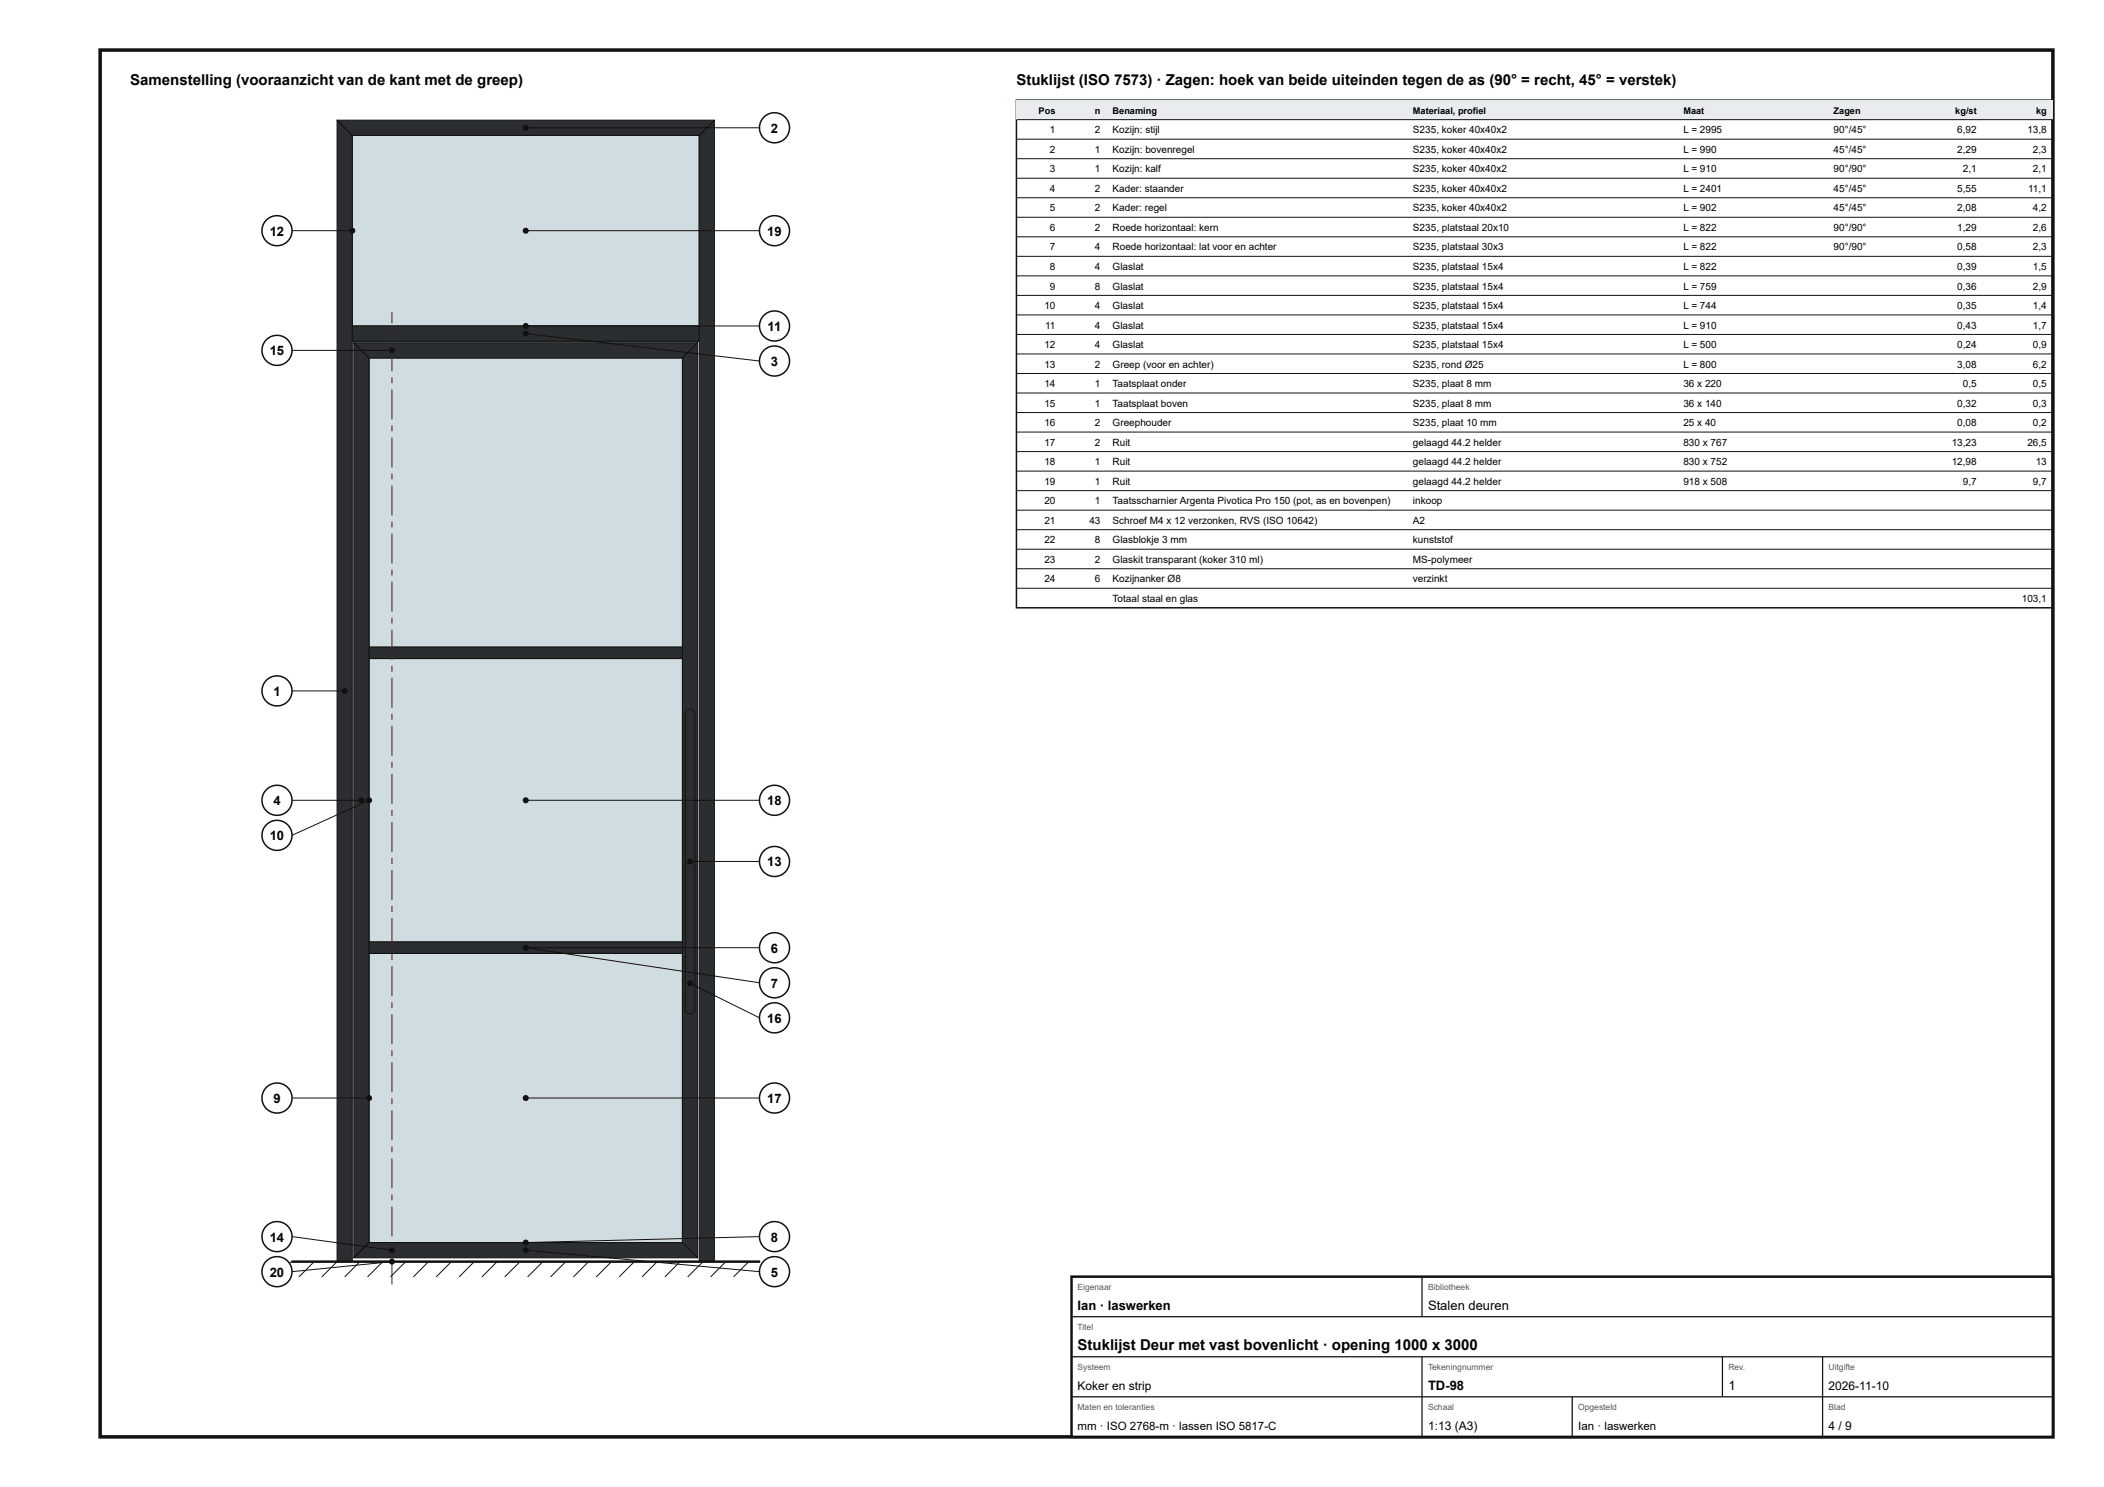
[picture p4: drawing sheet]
<svg xmlns="http://www.w3.org/2000/svg" width="420mm" height="297mm" viewBox="0 0 420 297" stroke-linecap="round" stroke-linejoin="round" font-family="sans-serif">
<path d="M20 10h390v277h-390z" fill="none" stroke="#111" stroke-width=".7" stroke-linecap="butt"/>
<path d="M73.7 190.4h62.6v57.8h-62.6z" fill="#cfdde3"/>
<path d="M73.7 190.4h62.6v57.8h-62.6z" fill="none" stroke="#111" stroke-width=".2"/>
<path d="M73.7 131.5h62.6v56.6h-62.6z" fill="#cfdde3"/>
<path d="M73.7 131.5h62.6v56.6h-62.6z" fill="none" stroke="#111" stroke-width=".2"/>
<path d="M73.7 71.5h62.6v57.8h-62.6z" fill="#cfdde3"/>
<path d="M73.7 71.5h62.6v57.8h-62.6z" fill="none" stroke="#111" stroke-width=".2"/>
<path d="M70.4 27.1h69.2v38h-69.2z" fill="#cfdde3"/>
<path d="M70.4 27.1h69.2v38h-69.2z" fill="none" stroke="#111" stroke-width=".2"/>
<path d="M67.3 24l3.1 3.1v224.9h-3.1z" fill="#2b2e31"/>
<path d="M67.3 24l3.1 3.1v224.9h-3.1z" fill="none" stroke="#111" stroke-width=".2"/>
<path d="M142.7 24v228h-3.1v-224.9z" fill="#2b2e31"/>
<path d="M142.7 24v228h-3.1v-224.9z" fill="none" stroke="#111" stroke-width=".2"/>
<path d="M67.3 24h75.4l-3.1 3.1h-69.2z" fill="#2b2e31"/>
<path d="M67.3 24h75.4l-3.1 3.1h-69.2z" fill="none" stroke="#111" stroke-width=".2"/>
<path d="M70.4 65.1h69.2v3.1h-69.2z" fill="#2b2e31"/>
<path d="M70.4 65.1h69.2v3.1h-69.2z" fill="none" stroke="#111" stroke-width=".2"/>
<path d="M70.7 68.5l3 3v176.7l-3 3z" fill="#2b2e31"/>
<path d="M70.7 68.5l3 3v176.7l-3 3z" fill="none" stroke="#111" stroke-width=".2"/>
<path d="M136.3 71.5l3-3v182.7l-3-3z" fill="#2b2e31"/>
<path d="M136.3 71.5l3-3v182.7l-3-3z" fill="none" stroke="#111" stroke-width=".2"/>
<path d="M73.7 248.2h62.6l3 3h-68.6z" fill="#2b2e31"/>
<path d="M73.7 248.2h62.6l3 3h-68.6z" fill="none" stroke="#111" stroke-width=".2"/>
<path d="M70.7 68.5h68.6l-3 3h-62.6z" fill="#2b2e31"/>
<path d="M70.7 68.5h68.6l-3 3h-62.6z" fill="none" stroke="#111" stroke-width=".2"/>
<path d="M73.7 188.1h62.6v2.3h-62.6z" fill="#2b2e31"/>
<path d="M73.7 188.1h62.6v2.3h-62.6z" fill="none" stroke="#111" stroke-width=".2"/>
<path d="M73.7 129.3h62.6v2.2h-62.6z" fill="#2b2e31"/>
<path d="M73.7 129.3h62.6v2.2h-62.6z" fill="none" stroke="#111" stroke-width=".2"/>
<path d="M78.2 250.6h.2v6h-.2zM78.2 248.2h.2v1.2h-.2zM78.2 241h.2v6h-.2zM78.2 238.6h.2v1.2h-.2zM78.2 231.4h.2v6h-.2zM78.2 229h.2v1.2h-.2zM78.2 221.8h.2v6h-.2zM78.2 219.4h.2v1.2h-.2zM78.2 212.2h.2v6h-.2zM78.2 209.8h.2v1.2h-.2zM78.2 202.6h.2v6h-.2zM78.2 200.2h.2v1.2h-.2zM78.2 193h.2v6h-.2zM78.2 190.6h.2v1.2h-.2zM78.2 183.4h.2v6h-.2zM78.2 181h.2v1.2h-.2zM78.2 173.8h.2v6h-.2zM78.2 171.4h.2v1.2h-.2zM78.2 164.2h.2v6h-.2zM78.2 161.8h.2v1.2h-.2zM78.2 154.6h.2v6h-.2zM78.2 152.2h.2v1.2h-.2zM78.2 145h.2v6h-.2zM78.2 142.6h.2v1.2h-.2zM78.2 135.4h.2v6h-.2zM78.2 133h.2v1.2h-.2zM78.2 125.8h.2v6h-.2zM78.2 123.4h.2v1.2h-.2zM78.2 116.2h.2v6h-.2zM78.2 113.8h.2v1.2h-.2zM78.2 106.6h.2v6h-.2zM78.2 104.2h.2v1.2h-.2zM78.2 97h.2v6h-.2zM78.2 94.6h.2v1.2h-.2zM78.2 87.4h.2v6h-.2zM78.2 85h.2v1.2h-.2zM78.2 77.8h.2v6h-.2zM78.2 75.4h.2v1.2h-.2zM78.2 68.2h.2v6h-.2zM78.2 65.8h.2v1.2h-.2zM78.2 62.4h.2v2.2h-.2z" fill="#b00"/>
<path d="M137.1 141.9a.96 .96 0 0 1 1.1-.2 .96 .96 0 0 1 .6 .8v59.1a.95 .95 0 0 1-1 .9 .95 .95 0 0 1-.9-.9v-59.1z" fill="#2b2e31"/>
<g fill="none" stroke="#111" stroke-width=".2">
<path d="M137.1 141.9a.96 .96 0 0 1 1.1-.2 .96 .96 0 0 1 .6 .8v59.1a.95 .95 0 0 1-1 .9 .95 .95 0 0 1-.9-.9v-59.1zM58.2 252l-3.1 3M62.7 252l-3 3M67.3 252l-3 3M71.9 252l-3.1 3M76.4 252l-3 3M81 252l-3 3M85.6 252l-3.1 3M90.2 252l-3.1 3M94.7 252l-3 3M99.3 252l-3.1 3M103.9 252l-3.1 3"/>
<path d="M108.4 252l-3 3M113 252l-3.1 3M117.6 252l-3.1 3M122.1 252l-3 3M126.7 252l-3.1 3M131.3 252l-3.1 3M135.8 252l-3 3M140.4 252l-3.1 3M145 252l-3.1 3M149.5 252l-3 3"/>
</g>
<path d="M58.2 252h93.6" fill="none" stroke="#111" stroke-width=".5"/>
<circle cx="70.4" cy="46.1" r=".6" fill="#111"/>
<path d="M58.3 46.1h12.1" fill="none" stroke="#111" stroke-width=".2"/>
<circle cx="55.3" cy="46.1" r="3" fill="#fff"/>
<circle cx="55.3" cy="46.1" r="3" fill="none" stroke="#111" stroke-width=".3"/>
<circle cx="78.3" cy="70" r=".6" fill="#111"/>
<path d="M58.3 70h20" fill="none" stroke="#111" stroke-width=".2"/>
<circle cx="55.3" cy="70" r="3" fill="#fff"/>
<circle cx="55.3" cy="70" r="3" fill="none" stroke="#111" stroke-width=".3"/>
<circle cx="68.8" cy="138" r=".6" fill="#111"/>
<path d="M58.3 138h10.5" fill="none" stroke="#111" stroke-width=".2"/>
<circle cx="55.3" cy="138" r="3" fill="#fff"/>
<circle cx="55.3" cy="138" r="3" fill="none" stroke="#111" stroke-width=".3"/>
<circle cx="72.2" cy="159.8" r=".6" fill="#111"/>
<path d="M58.3 159.8h13.9" fill="none" stroke="#111" stroke-width=".2"/>
<circle cx="55.3" cy="159.8" r="3" fill="#fff"/>
<circle cx="55.3" cy="159.8" r="3" fill="none" stroke="#111" stroke-width=".3"/>
<circle cx="73.7" cy="159.8" r=".6" fill="#111"/>
<path d="M73.7 159.8l-15.4 7" fill="none" stroke="#111" stroke-width=".2"/>
<circle cx="55.3" cy="166.8" r="3" fill="#fff"/>
<circle cx="55.3" cy="166.8" r="3" fill="none" stroke="#111" stroke-width=".3"/>
<circle cx="73.7" cy="219.3" r=".6" fill="#111"/>
<path d="M58.3 219.3h15.4" fill="none" stroke="#111" stroke-width=".2"/>
<circle cx="55.3" cy="219.3" r="3" fill="#fff"/>
<circle cx="55.3" cy="219.3" r="3" fill="none" stroke="#111" stroke-width=".3"/>
<circle cx="78.3" cy="249.7" r=".6" fill="#111"/>
<path d="M58.3 247l20 2.7" fill="none" stroke="#111" stroke-width=".2"/>
<circle cx="55.3" cy="247" r="3" fill="#fff"/>
<circle cx="55.3" cy="247" r="3" fill="none" stroke="#111" stroke-width=".3"/>
<circle cx="78.3" cy="252" r=".6" fill="#111"/>
<path d="M78.3 252l-20 2" fill="none" stroke="#111" stroke-width=".2"/>
<circle cx="55.3" cy="254" r="3" fill="#fff"/>
<circle cx="55.3" cy="254" r="3" fill="none" stroke="#111" stroke-width=".3"/>
<circle cx="105" cy="25.5" r=".6" fill="#111"/>
<path d="M105 25.5h46.7" fill="none" stroke="#111" stroke-width=".2"/>
<circle cx="154.7" cy="25.5" r="3" fill="#fff"/>
<circle cx="154.7" cy="25.5" r="3" fill="none" stroke="#111" stroke-width=".3"/>
<circle cx="105" cy="46.1" r=".6" fill="#111"/>
<path d="M105 46.1h46.7" fill="none" stroke="#111" stroke-width=".2"/>
<circle cx="154.7" cy="46.1" r="3" fill="#fff"/>
<circle cx="154.7" cy="46.1" r="3" fill="none" stroke="#111" stroke-width=".3"/>
<circle cx="105" cy="65.1" r=".6" fill="#111"/>
<path d="M105 65.1h46.7" fill="none" stroke="#111" stroke-width=".2"/>
<circle cx="154.7" cy="65.1" r="3" fill="#fff"/>
<circle cx="154.7" cy="65.1" r="3" fill="none" stroke="#111" stroke-width=".3"/>
<circle cx="105" cy="66.6" r=".6" fill="#111"/>
<path d="M105 66.6l46.7 5.5" fill="none" stroke="#111" stroke-width=".2"/>
<circle cx="154.7" cy="72.1" r="3" fill="#fff"/>
<circle cx="154.7" cy="72.1" r="3" fill="none" stroke="#111" stroke-width=".3"/>
<circle cx="105" cy="159.8" r=".6" fill="#111"/>
<path d="M105 159.8h46.7" fill="none" stroke="#111" stroke-width=".2"/>
<circle cx="154.7" cy="159.8" r="3" fill="#fff"/>
<circle cx="154.7" cy="159.8" r="3" fill="none" stroke="#111" stroke-width=".3"/>
<circle cx="137.8" cy="172.1" r=".6" fill="#111"/>
<path d="M137.8 172.1h13.9" fill="none" stroke="#111" stroke-width=".2"/>
<circle cx="154.7" cy="172.1" r="3" fill="#fff"/>
<circle cx="154.7" cy="172.1" r="3" fill="none" stroke="#111" stroke-width=".3"/>
<circle cx="105" cy="189.3" r=".6" fill="#111"/>
<path d="M105 189.3h46.7" fill="none" stroke="#111" stroke-width=".2"/>
<circle cx="154.7" cy="189.3" r="3" fill="#fff"/>
<circle cx="154.7" cy="189.3" r="3" fill="none" stroke="#111" stroke-width=".3"/>
<circle cx="105" cy="189.3" r=".6" fill="#111"/>
<path d="M105 189.3l46.7 7" fill="none" stroke="#111" stroke-width=".2"/>
<circle cx="154.7" cy="196.3" r="3" fill="#fff"/>
<circle cx="154.7" cy="196.3" r="3" fill="none" stroke="#111" stroke-width=".3"/>
<circle cx="137.8" cy="196.4" r=".6" fill="#111"/>
<path d="M137.8 196.4l13.9 6.9" fill="none" stroke="#111" stroke-width=".2"/>
<circle cx="154.7" cy="203.3" r="3" fill="#fff"/>
<circle cx="154.7" cy="203.3" r="3" fill="none" stroke="#111" stroke-width=".3"/>
<circle cx="105" cy="219.3" r=".6" fill="#111"/>
<path d="M105 219.3h46.7" fill="none" stroke="#111" stroke-width=".2"/>
<circle cx="154.7" cy="219.3" r="3" fill="#fff"/>
<circle cx="154.7" cy="219.3" r="3" fill="none" stroke="#111" stroke-width=".3"/>
<circle cx="105" cy="248.2" r=".6" fill="#111"/>
<path d="M151.7 247l-46.7 1.2" fill="none" stroke="#111" stroke-width=".2"/>
<circle cx="154.7" cy="247" r="3" fill="#fff"/>
<circle cx="154.7" cy="247" r="3" fill="none" stroke="#111" stroke-width=".3"/>
<circle cx="105" cy="249.7" r=".6" fill="#111"/>
<path d="M105 249.7l46.7 4.3" fill="none" stroke="#111" stroke-width=".2"/>
<circle cx="154.7" cy="254" r="3" fill="#fff"/>
<g fill="none" stroke="#111" stroke-width=".3">
<path d="M203 20h207v101.4h-207z"/>
<circle cx="154.7" cy="254" r="3"/>
</g>
<path d="M203 20h207v3.9h-207z" fill="#e9ecee"/>
<g fill="none" stroke="#111" stroke-width=".2">
<path d="M203 23.9h207M203 27.8h207M203 31.7h207M203 35.6h207M203 39.5h207M203 43.4h207M203 47.3h207M203 51.2h207M203 55.1h207M203 59h207M203 62.9h207M203 66.8h207"/>
<path d="M203 70.7h207M203 74.6h207M203 78.5h207M203 82.4h207M203 86.3h207M203 90.2h207M203 94.1h207M203 98h207M203 101.9h207M203 105.8h207M203 109.7h207M203 113.6h207"/>
<path d="M203 117.5h207"/>
</g>
<path d="M214 255h196v32h-196z" fill="#fff"/>
<path d="M214 255h196v32h-196z" fill="none" stroke="#111" stroke-width=".5"/>
<path d="M284 255v8M214 263h196M214 271h196M214 279h196M284 271v16M314 279v8M344 271v8M364 271v16" fill="none" stroke="#111" stroke-width=".25"/>
<g font-size="3">
<text x="26" y="17">Samenstelling (vooraanzicht van de kant met de greep)</text>
<text x="203" y="17">Stuklijst (ISO 7573) · Zagen: hoek van beide uiteinden tegen de as (90° = recht, 45° = verstek)</text>
<text x="215.2" y="269.6">Stuklijst Deur met vast bovenlicht · opening 1000 x 3000</text>
</g>
<g font-size="2.6">
<text x="154" y="26.5">2</text>
<text x="53.9" y="47.1">12</text>
<text x="153.2" y="47.1">19</text>
<text x="53.9" y="71">15</text>
<text x="153.3" y="66.1">11</text>
<text x="154" y="73.1">3</text>
<text x="54.6" y="139">1</text>
<text x="54.6" y="160.8">4</text>
<text x="153.2" y="160.8">18</text>
<text x="53.9" y="167.8">10</text>
<text x="153.2" y="173.1">13</text>
<text x="154" y="190.3">6</text>
<text x="154" y="197.3">7</text>
<text x="153.2" y="204.3">16</text>
<text x="54.6" y="220.3">9</text>
<text x="153.2" y="220.3">17</text>
<text x="53.9" y="248">14</text>
<text x="154" y="248">8</text>
<text x="53.9" y="255">20</text>
<text x="154" y="255">5</text>
<text x="215.2" y="261.6">Ian · laswerken</text>
<text x="285.2" y="261.6">Stalen deuren</text>
<text x="285.2" y="277.6">TD-98</text>
<text x="345.2" y="277.6">1</text>
</g>
<g font-size="2.4">
<text x="215.2" y="277.6">Koker en strip</text>
<text x="365.2" y="277.6">2026-11-10</text>
<text x="285.2" y="285.6">1:13 (A3)</text>
<text x="365.2" y="285.6">4 / 9</text>
</g>
<g font-size="2.3">
<text x="215.2" y="285.6">mm · ISO 2768-m · lassen ISO 5817-C</text>
<text x="315.2" y="285.6">Ian · laswerken</text>
</g>
<g font-size="2">
<text x="209.7" y="26.6">1</text>
<text x="218.7" y="26.6">2</text>
<text x="222.2" y="26.6">Kozijn: stijl</text>
<text x="282.2" y="26.6">S235, koker 40x40x2</text>
<text x="336.2" y="26.6">L = 2995</text>
<text x="366.2" y="26.6">90°/45°</text>
<text x="390.9" y="26.6">6,92</text>
<text x="404.9" y="26.6">13,8</text>
<text x="209.7" y="30.5">2</text>
<text x="209.7" y="34.4">3</text>
<text x="218.7" y="30.5">1</text>
<text x="218.7" y="34.4">1</text>
<text x="222.2" y="30.5">Kozijn: bovenregel</text>
<text x="222.2" y="34.4">Kozijn: kalf</text>
<text x="282.2" y="30.5">S235, koker 40x40x2</text>
<text x="282.2" y="34.4">S235, koker 40x40x2</text>
<text x="336.2" y="30.5">L = 990</text>
<text x="336.2" y="34.4">L = 910</text>
<text x="366.2" y="30.5">45°/45°</text>
<text x="366.2" y="34.4">90°/90°</text>
<text x="390.9" y="30.5">2,29</text>
<text x="392" y="34.4">2,1</text>
<text x="406" y="30.5">2,3</text>
<text x="406" y="34.4">2,1</text>
<text x="209.7" y="38.3">4</text>
<text x="218.7" y="38.3">2</text>
<text x="222.2" y="38.3">Kader: staander</text>
<text x="282.2" y="38.3">S235, koker 40x40x2</text>
<text x="336.2" y="38.3">L = 2401</text>
<text x="366.2" y="38.3">45°/45°</text>
<text x="390.9" y="38.3">5,55</text>
<text x="405.1" y="38.3">11,1</text>
<text x="209.7" y="42.2">5</text>
<text x="209.7" y="46.1">6</text>
<text x="218.7" y="42.2">2</text>
<text x="218.7" y="46.1">2</text>
<text x="222.2" y="42.2">Kader: regel</text>
<text x="222.2" y="46.1">Roede horizontaal: kern</text>
<text x="282.2" y="42.2">S235, koker 40x40x2</text>
<text x="282.2" y="46.1">S235, platstaal 20x10</text>
<text x="336.2" y="42.2">L = 902</text>
<text x="336.2" y="46.1">L = 822</text>
<text x="366.2" y="42.2">45°/45°</text>
<text x="366.2" y="46.1">90°/90°</text>
<text x="390.9" y="42.2">2,08</text>
<text x="390.9" y="46.1">1,29</text>
<text x="406" y="42.2">4,2</text>
<text x="406" y="46.1">2,6</text>
<text x="209.7" y="50">7</text>
<text x="209.7" y="53.9">8</text>
<text x="218.7" y="50">4</text>
<text x="218.7" y="53.9">4</text>
<text x="222.2" y="50">Roede horizontaal: lat voor en achter</text>
<text x="222.2" y="53.9">Glaslat</text>
<text x="282.2" y="50">S235, platstaal 30x3</text>
<text x="282.2" y="53.9">S235, platstaal 15x4</text>
<text x="336.2" y="50">L = 822</text>
<text x="336.2" y="53.9">L = 822</text>
<text x="366.2" y="50">90°/90°</text>
<text x="390.9" y="50">0,58</text>
<text x="390.9" y="53.9">0,39</text>
<text x="406" y="50">2,3</text>
<text x="406" y="53.9">1,5</text>
<text x="209.7" y="57.8">9</text>
<text x="218.7" y="57.8">8</text>
<text x="222.2" y="57.8">Glaslat</text>
<text x="282.2" y="57.8">S235, platstaal 15x4</text>
<text x="336.2" y="57.8">L = 759</text>
<text x="390.9" y="57.8">0,36</text>
<text x="406" y="57.8">2,9</text>
<text x="208.6" y="61.7">10</text>
<text x="208.7" y="65.6">11</text>
<text x="218.7" y="61.7">4</text>
<text x="218.7" y="65.6">4</text>
<text x="222.2" y="61.7">Glaslat</text>
<text x="222.2" y="65.6">Glaslat</text>
<text x="282.2" y="61.7">S235, platstaal 15x4</text>
<text x="282.2" y="65.6">S235, platstaal 15x4</text>
<text x="336.2" y="61.7">L = 744</text>
<text x="336.2" y="65.6">L = 910</text>
<text x="390.9" y="61.7">0,35</text>
<text x="390.9" y="65.6">0,43</text>
<text x="406" y="61.7">1,4</text>
<text x="406" y="65.6">1,7</text>
<text x="208.6" y="69.5">12</text>
<text x="218.7" y="69.5">4</text>
<text x="222.2" y="69.5">Glaslat</text>
<text x="282.2" y="69.5">S235, platstaal 15x4</text>
<text x="336.2" y="69.5">L = 500</text>
<text x="390.9" y="69.5">0,24</text>
<text x="406" y="69.5">0,9</text>
<text x="208.6" y="73.4">13</text>
<text x="208.6" y="77.3">14</text>
<text x="218.7" y="73.4">2</text>
<text x="218.7" y="77.3">1</text>
<text x="222.2" y="73.4">Greep (voor en achter)</text>
<text x="222.2" y="77.3">Taatsplaat onder</text>
<text x="282.2" y="73.4">S235, rond Ø25</text>
<text x="282.2" y="77.3">S235, plaat 8 mm</text>
<text x="336.2" y="73.4">L = 800</text>
<text x="336.2" y="77.3">36 x 220</text>
<text x="390.9" y="73.4">3,08</text>
<text x="392" y="77.3">0,5</text>
<text x="406" y="73.4">6,2</text>
<text x="406" y="77.3">0,5</text>
<text x="208.6" y="81.2">15</text>
<text x="218.7" y="81.2">1</text>
<text x="222.2" y="81.2">Taatsplaat boven</text>
<text x="282.2" y="81.2">S235, plaat 8 mm</text>
<text x="336.2" y="81.2">36 x 140</text>
<text x="390.9" y="81.2">0,32</text>
<text x="406" y="81.2">0,3</text>
<text x="208.6" y="85.1">16</text>
<text x="208.6" y="89">17</text>
<text x="218.7" y="85.1">2</text>
<text x="218.7" y="89">2</text>
<text x="222.2" y="85.1">Greephouder</text>
<text x="222.2" y="89">Ruit</text>
<text x="282.2" y="85.1">S235, plaat 10 mm</text>
<text x="282.2" y="89">gelaagd 44.2 helder</text>
<text x="336.2" y="85.1">25 x 40</text>
<text x="336.2" y="89">830 x 767</text>
<text x="389.8" y="89">13,23</text>
<text x="390.9" y="85.1">0,08</text>
<text x="404.9" y="89">26,5</text>
<text x="406" y="85.1">0,2</text>
<text x="208.6" y="92.9">18</text>
<text x="218.7" y="92.9">1</text>
<text x="222.2" y="92.9">Ruit</text>
<text x="282.2" y="92.9">gelaagd 44.2 helder</text>
<text x="336.2" y="92.9">830 x 752</text>
<text x="389.8" y="92.9">12,98</text>
<text x="406.6" y="92.9">13</text>
<text x="208.6" y="96.8">19</text>
<text x="208.6" y="100.7">20</text>
<text x="218.7" y="96.8">1</text>
<text x="218.7" y="100.7">1</text>
<text x="222.2" y="96.8">Ruit</text>
<text x="222.2" y="100.7">Taatsscharnier Argenta Pivotica Pro 150 (pot, as en bovenpen)</text>
<text x="282.2" y="96.8">gelaagd 44.2 helder</text>
<text x="282.2" y="100.7">inkoop</text>
<text x="336.2" y="96.8">918 x 508</text>
<text x="392" y="96.8">9,7</text>
<text x="406" y="96.8">9,7</text>
<text x="208.6" y="104.6">21</text>
<text x="217.6" y="104.6">43</text>
<text x="222.2" y="104.6">Schroef M4 x 12 verzonken, RVS (ISO 10642)</text>
<text x="282.2" y="104.6">A2</text>
<text x="208.6" y="108.5">22</text>
<text x="208.6" y="112.4">23</text>
<text x="218.7" y="108.5">8</text>
<text x="218.7" y="112.4">2</text>
<text x="222.2" y="108.5">Glasblokje 3 mm</text>
<text x="222.2" y="112.4">Glaskit transparant (koker 310 ml)</text>
<text x="282.2" y="108.5">kunststof</text>
<text x="282.2" y="112.4">MS-polymeer</text>
<text x="208.6" y="116.3">24</text>
<text x="218.7" y="116.3">6</text>
<text x="222.2" y="116.3">Kozijnanker Ø8</text>
<text x="282.2" y="116.3">verzinkt</text>
<text x="222.2" y="120.2">Totaal staal en glas</text>
<text x="403.8" y="120.2">103,1</text>
</g>
<g font-size="1.8">
<text x="207.4" y="22.7">Pos</text>
<text x="218.7" y="22.7">n</text>
<text x="222.2" y="22.7">Benaming</text>
<text x="282.2" y="22.7">Materiaal, profiel</text>
<text x="336.2" y="22.7">Maat</text>
<text x="366.2" y="22.7">Zagen</text>
<text x="390.5" y="22.7">kg/st</text>
<text x="406.6" y="22.7">kg</text>
</g>
<g font-size="1.7" fill="#555">
<text x="215.2" y="257.6">Eigenaar</text>
<text x="285.2" y="257.6">Bibliotheek</text>
<text x="215.2" y="265.6">Titel</text>
<text x="215.2" y="273.6">Systeem</text>
<text x="285.2" y="273.6">Tekeningnummer</text>
<text x="345.2" y="273.6">Rev.</text>
<text x="365.2" y="273.6">Uitgifte</text>
<text x="215.2" y="281.6">Maten en toleranties</text>
<text x="285.2" y="281.6">Schaal</text>
<text x="315.2" y="281.6">Opgesteld</text>
<text x="365.2" y="281.6">Blad</text>
</g>
</svg>
